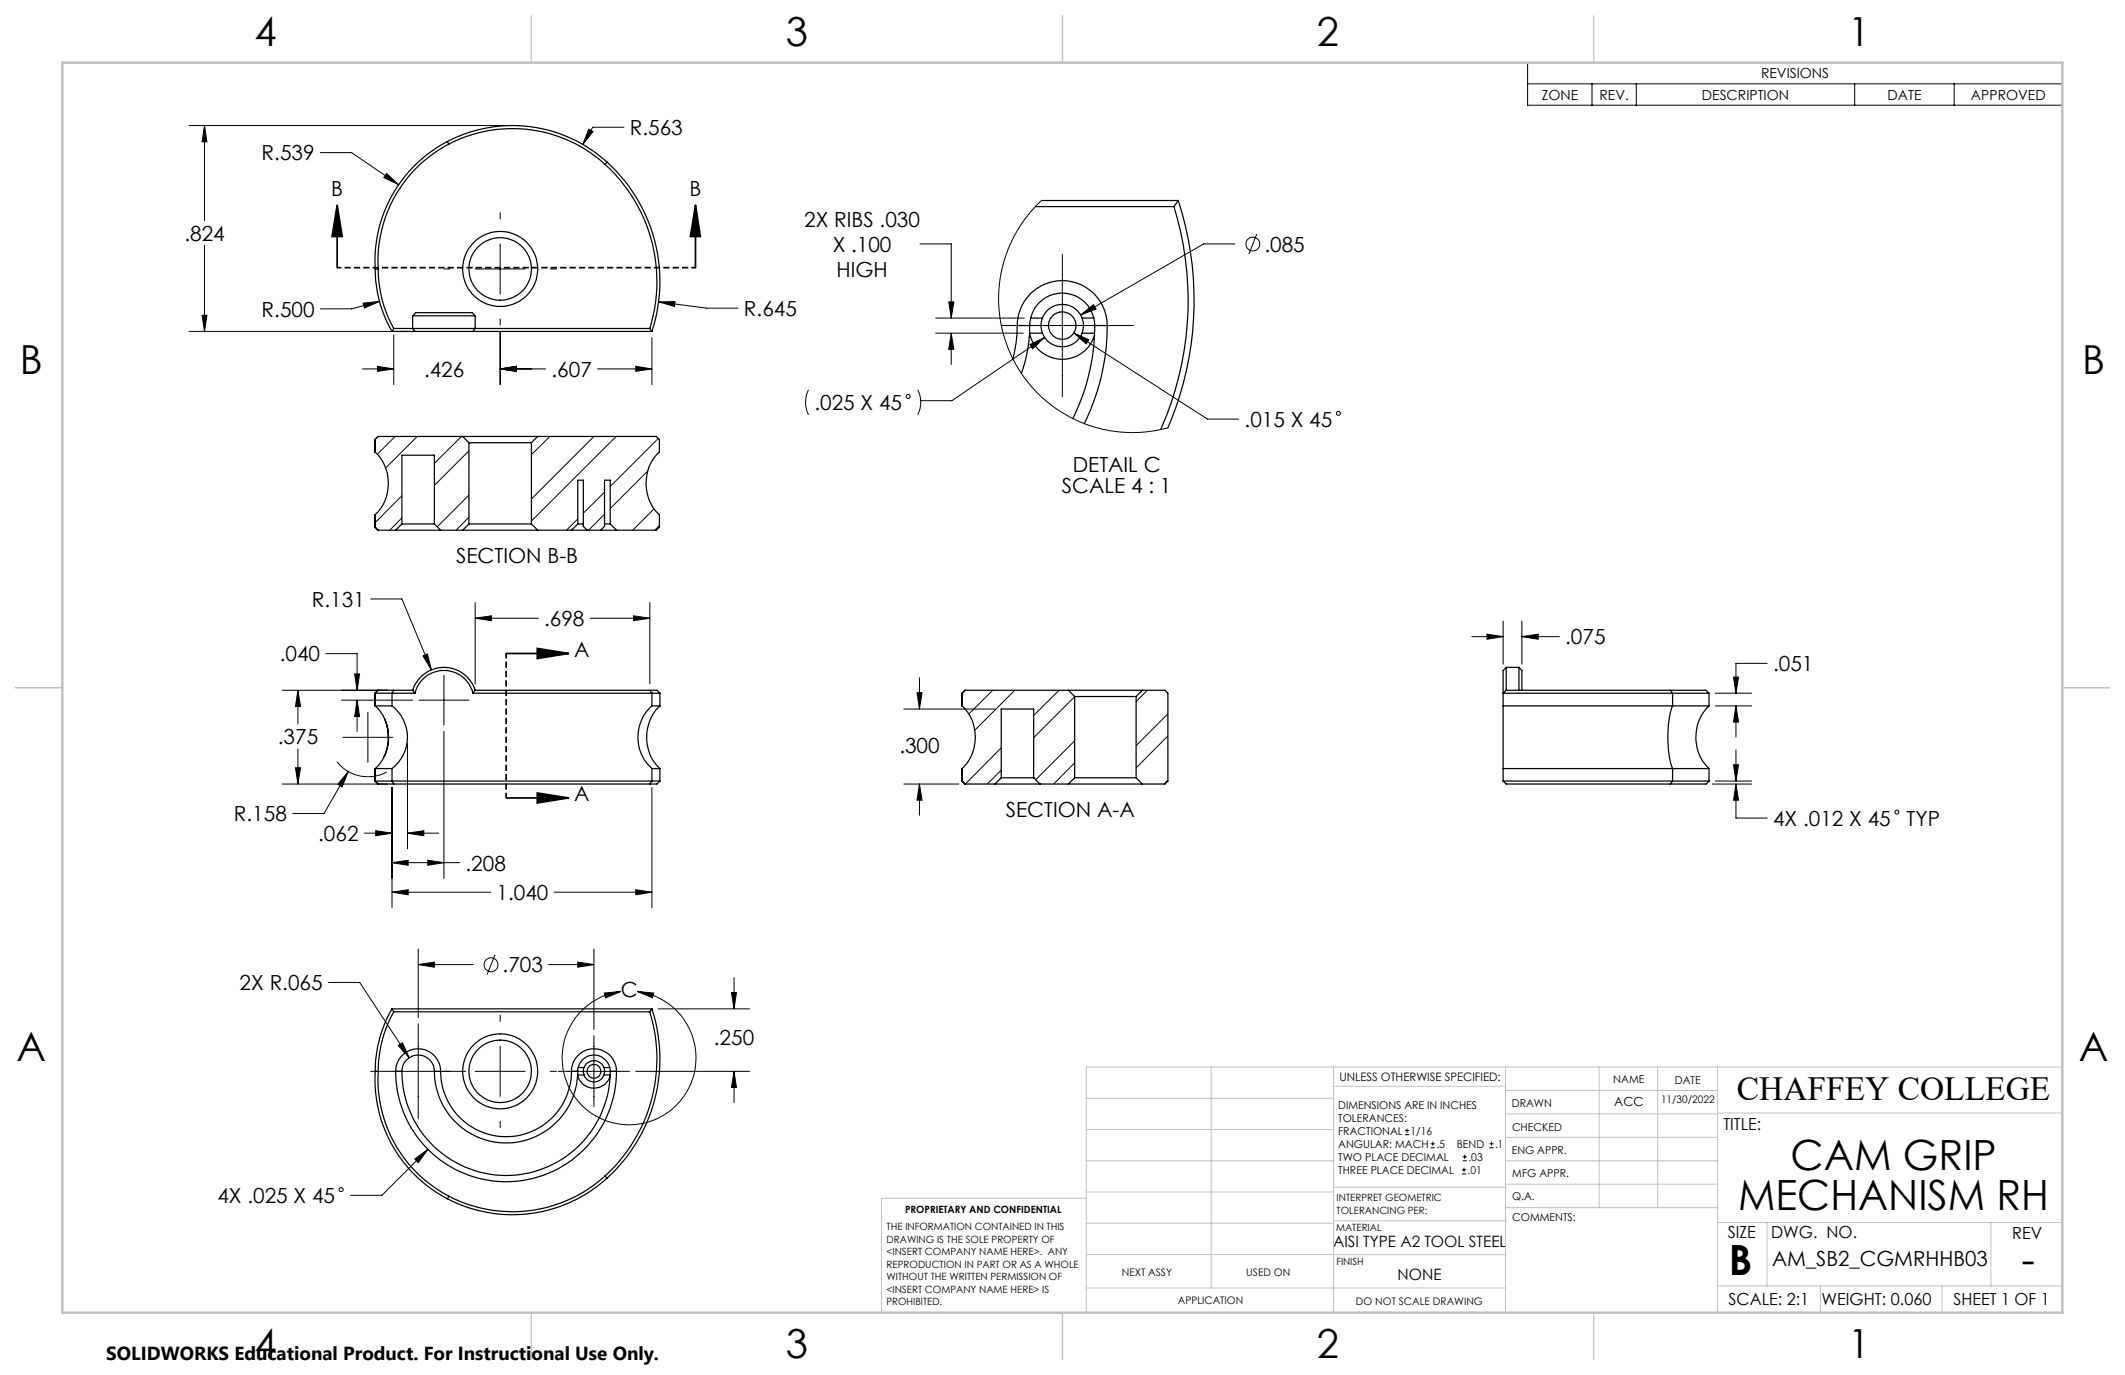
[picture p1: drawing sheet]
<svg xmlns="http://www.w3.org/2000/svg" width="432mm" height="279mm" viewBox="0 0 432 279" stroke-linecap="round" stroke-linejoin="round" font-family="sans-serif">
<g fill="none" stroke="#000" stroke-width=".25">
<path d="M90.9 28.8a28.6 28.6 0 0 1 32.5 4.1M90.9 28.8a27.4 27.4 0 0 0-14.7 25.8M90.9 28.8l.3 .5M91.2 29.3a28 28 0 0 1 31.7 4.1M91.2 29.3a26.7 26.7 0 0 0-14.3 25.3M122.9 33.4a32.2 32.2 0 0 1 9.1 33.3M123.4 32.9a32.7 32.7 0 0 1 9.1 34.4M123.4 32.9l-.5 .5M76.2 54.6a25.8 25.8 0 0 0 3.5 12.7M76.2 54.6h.7M76.9 54.6a24.3 24.3 0 0 0 3.1 12.1M210.4 42h28.1"/>
<path d="M211.6 40.7h27.8M238.5 42a64.5 64.5 0 0 1-2.7 45.3M239.4 40.7a65.8 65.8 0 0 1-2.1 46.2M239.4 40.7l-.9 1.3M79.7 67.3h4.6M80 66.7h3.9M80 66.7l-.3 .6M83.9 64.2l.6-.7h11.4l.7 .7M83.9 64.2h12.7M83.9 66.7h12.7M83.9 64.2v2.5M83.9 66.7l.4 .6"/>
<path d="M84.3 67.3h11.8M96.1 67.3h36.4M96.6 64.2v2.5M96.6 66.7l-.5 .6M96.6 66.7h35.4M132 66.7l.5 .6M206.7 66.1a9.2 9.2 0 0 1 9.1-9.1 9.2 9.2 0 0 1 9.2 9.1M206.7 66.1a25.3 25.3 0 0 1-.9 6.8M206.7 66.1h2.5M209.2 67.8a6.8 6.8 0 0 0 6.5 5.2 6.8 6.8 0 0 0 6.7-4.8M209.2 67.7h2.6M209.2 66.1a28.3 28.3 0 0 1-1.7 9.8"/>
<path d="M209.2 66.1a6.6 6.6 0 0 1 6.6-6.6 6.6 6.6 0 0 1 6.7 6.6M209.4 64.6h2.4M219.9 64.6h2.4M219.9 67.7h2.5M222.5 66.1a42.7 42.7 0 0 1-4.5 19M222.5 66.1h2.5M225 66.1a44.3 44.3 0 0 1-4.7 20M76.2 89.3h.1M76.2 89.3v2.6M76.2 91.9a8.9 8.9 0 0 1 0 12.7M76.8 88.7l-.6 .6M76.8 88.7h17.2"/>
<path d="M94 88.7h15.3M94 88.7l1.3 1.3M95.3 90h12.7M95.3 90v16.5M108 90v16.5M109.3 88.7h24l.7 .6v2.6a8.9 8.9 0 0 0 0 12.7v2.5l-.7 .6h-8M109.3 88.7l-1.3 1.3M76.2 107.1l.6 .6M76.2 104.6v2.5M76.8 107.7h.1M76.8 107.7h3.6M80.4 107.7h9.1"/>
<path d="M81.7 106.5h6.6M81.7 106.5l-1.3 1.2M81.7 106.5v-14h6.6v14M88.3 106.5l1.2 1.2M89.5 107.7h4.5M94 107.7h15.3M95.3 106.5h12.7M95.3 106.5l-1.3 1.2M108 106.5l1.3 1.2M109.3 107.7h6.8M116.1 107.7h3.2M117.4 106.5h1.1"/>
<path d="M117.4 106.5v-8.9h1.1v9.4l.8 .7M117.4 106.5l-1.3 1.2M119.3 107.7h2.8M122.1 107.7h3.2M122.8 106.5h1.2M124 106.5l1.3 1.2M124 106.5v-8.9h-1.2v9.4l-.7 .7M306.1 135.6v4.7M306.1 135.6l-.7 .6v4.7M306.1 135.6h2.5M308.6 135.6v4.7M308.6 135.6l.6 .6v4.1"/>
<path d="M76.2 140.9h.1M76.2 158.7l.7 .6M76.2 140.9v2.5M76.2 156.2v2.5M76.2 158.7h.1M76.2 158.7h3.5M76.2 156.2h3.5M76.2 140.9h3.5M76.2 143.4h3.5M76.2 143.4a8.8 8.8 0 0 1 0 12.8M76.9 140.3h3.1M76.9 159.3h3.1"/>
<path d="M76.9 140.3l-.7 .6M78.1 146a9.6 9.6 0 0 1 0 7.7M79.7 143.4a8 8 0 0 1 0 12.8M79.7 158.7h52.8M79.7 140.9v2.5M79.7 156.2v2.5M79.7 140.9h4.6M79.7 158.7l.3 .6M80 140.3l-.3 .6M80 159.3h52M80 140.3h3.9M83.9 140.3a6.7 6.7 0 0 1 6.3-4.7 6.7 6.7 0 0 1 6.4 4.7"/>
<path d="M83.9 140.3l.4 .6M84.3 140.9a6.1 6.1 0 0 1 5.9-4.7 6.1 6.1 0 0 1 5.9 4.7M96.1 140.9h36.4M96.6 140.3h35.4M96.6 140.3l-.5 .6M132 140.3h1.5l.6 .6M132 140.3l.5 .6M132.5 156.2h1.6M132.5 143.4a8.5 8.5 0 0 0 0 12.8M132.5 143.4h1.6M132.5 158.7h1.6M132.5 140.9h1.6"/>
<path d="M132.5 140.9v2.5M132.5 156.2v2.5M132.5 158.7l-.5 .6M134.1 140.9v2.5a8.9 8.9 0 0 0 0 12.8v2.5M134.1 158.7l-.6 .6h-1.5M195.5 140.9v2.5M195.5 158.7l.6 .6M195.5 143.4a8.9 8.9 0 0 1 0 12.8M195.5 156.2v2.5M196.1 159.3h.1M196.1 159.3h6.1M202.2 159.3h9.1"/>
<path d="M203.4 158h6.6M203.4 158l-1.2 1.3M203.4 158v-13.9h6.6v13.9M210 158l1.3 1.3M211.3 159.3h5.8M217.1 140.3h15M217.1 159.3h15M217.1 140.3h-21l-.6 .6M217.1 140.3l1.3 1.2M218.4 141.5h12.5M218.4 158h12.5M218.4 141.5v16.5"/>
<path d="M218.4 158l-1.3 1.3M230.9 158l1.2 1.3M230.9 141.5v16.5M232.1 140.3h4.6l.6 .6v17.8l-.6 .6h-4.6M232.1 140.3l-1.2 1.2M305.4 156.2h34.5M305.4 143.4v12.8M305.4 143.4h34.5M305.4 158.7h34.5M305.4 140.9h34.5M305.4 158.7l.7 .6h33.3M305.4 140.9v2.5"/>
<path d="M305.4 156.2v2.5M306.1 140.3h33.3M306.1 140.3l-.7 .6M339.4 140.3h7.3l.6 .6M339.4 140.3l.5 .6M339.9 143.4a21.8 21.8 0 0 0 0 12.8M339.9 158.7h7.4M339.9 156.2h7.4M339.9 140.9h7.4M339.9 143.4h7.4M339.9 140.9v2.5M339.9 156.2v2.5"/>
<path d="M339.9 158.7l-.5 .6M347.3 143.4a8.9 8.9 0 0 0 0 12.8M347.3 158.7l-.6 .6h-7.3M347.3 140.9v2.5M347.3 156.2v2.5M76.2 217.7a27.4 27.4 0 0 0 14.7 25.9M76.2 217.7h.7M76.9 217.7a26.8 26.8 0 0 0 14.3 25.4M79.7 205a24.9 24.9 0 0 0-3.5 12.7M79.7 205l.3 .6M79.7 205h52.8M80 205.6a24.3 24.3 0 0 0-3.1 12.1"/>
<path d="M80 205.6h52M80.4 217.7a4.6 4.6 0 0 1 4.6-4.6 4.6 4.6 0 0 1 4.5 4.6M80.4 217.7a22.4 22.4 0 0 0 22.4 22.4 22.4 22.4 0 0 0 22.5-22.4M80.4 217.7h1.3M81.7 217.7a21.2 21.2 0 0 0 21.1 21.2 21.2 21.2 0 0 0 21.2-21.2M81.7 217.7a3.3 3.3 0 0 1 3.3-3.3 3.3 3.3 0 0 1 3.3 3.3M88.3 217.7a14.6 14.6 0 0 0 14.5 14.5 14.6 14.6 0 0 0 14.6-14.5M88.3 217.7h1.2M89.5 217.7a13.3 13.3 0 0 0 13.3 13.3 13.3 13.3 0 0 0 13.3-13.3M116.1 217.7a4.6 4.6 0 0 1 4.6-4.6 4.6 4.6 0 0 1 4.6 4.6M116.1 217.7h1.3M117.4 218.5a3.4 3.4 0 0 0 3.2 2.6 3.4 3.4 0 0 0 3.4-2.4"/>
<path d="M117.4 218.4h1.3M117.4 217.7a3.3 3.3 0 0 1 3.3-3.3 3.3 3.3 0 0 1 3.3 3.3M117.5 216.9h1.2M122.7 216.9h1.2M122.7 218.4h1.3M124 217.7h1.3M132 205.6a32.1 32.1 0 0 1-9.1 33.4M132.5 205a32.7 32.7 0 0 1-9.1 34.4M132.5 205l-.5 .6M122.9 239a28 28 0 0 1-31.7 4.1M122.9 239l.5 .4M123.4 239.4a28.6 28.6 0 0 1-32.5 4.2"/>
<path d="M91.2 243.1l-.3 .5"/>
<circle cx="101.6" cy="54.7" r="6.3"/>
<circle cx="101.6" cy="54.6" r="7.6"/>
<circle cx="215.8" cy="66.2" r="4.3"/>
<circle cx="215.9" cy="66.2" r="2.78"/>
<circle cx="101.6" cy="217.7" r="6.3"/>
<circle cx="101.6" cy="217.7" r="7.6"/>
<circle cx="120.7" cy="217.7" r="2.15"/>
<circle cx="120.7" cy="217.7" r="1.4"/>
</g>
<g fill="none" stroke="#000" stroke-width=".2">
<path d="M310.4 12.7h108.7v8.7h-108.7zM310.4 17h108.7M323.5 17v4.4M332.5 17v4.4M376.9 17v4.4M397.1 17v4.4M38.4 25.5h64.5M41.6 25.5l.5 3.3h-1zM41.6 25.5v19.3M65.1 31h6.3l9.6 6.5M78.6 35.2l2.4 2.3-3-1.4zM119.6 26.2l.9 .5-2.1 2.7z"/>
<path d="M126.8 25.9h-6.4l-2 3.5M41.6 49.8v17.5M90.2 54.6h1.3M96.6 54.6h10.1M101.6 43.2v1.3M101.6 49.6v10.1M111.8 54.6h1.3M186.9 49.6h6.4v15M211.6 40.7l-1.8 1.9-1.6 1.9-2.2 3.5-.8 1.7-1.1 3-.9 4.3-.3 4.5 .5 4.4 .7 2.8 .9 2.4 1.4 2.9 2.4 3.6 3.1 3.3 3.3 2.6 2.4 1.3 1.9 1 2.2 .8 2.4 .6 4.1 .6 2.3 .1 2.7-.2 4.1-.8M215.9 51.7v28.9M250.9 49.6h-6.3l-25 14.4M255.4 47.6l-1.6 4"/>
<path d="M38.4 67.3h44.6M41.1 64.1h1l-.5 3.2zM73.7 75h6.3M73.8 61.6l3.3-.4-3.1 1.4zM76.7 74.4l3.3 .6-3.3 .5zM77.1 61.2l-5.7 1.6h-6.3M80 68v10.1M101.6 75l3.4-.6v1.1zM101.6 64.8v1.3M101.6 67.3v10.8M101.6 75h9.3M121.4 75h11.1"/>
<path d="M129.2 74.4l3.3 .6-3.3 .5zM132.5 68.6v9.5M133.8 61.3h3.4l-.1 1zM133.8 61.3l9.8 1.3h6.4M164.3 79.2a5.7 5.7 0 0 0 0 5.1M186.5 79.2a5.7 5.7 0 0 1 0 5.1M190.1 67.7h17.8M190.1 64.6h18M192.8 61.3h1l-.5 3.3zM193.3 67.7l.5 3.3h-1zM193.3 67.7v6.3M203.5 66.1h26.8"/>
<path d="M209.3 70l3-1.4-2.5 2.3zM212.3 68.6l-18.9 12.8h-6.3M218.2 67.7l3.1 1.3-.6 .9zM218.2 67.7l27.2 17.5h6.3M219.6 64l2.6-2.1 .5 .9zM80.3 88.7l-3.6 3.6M84.8 88.7l-6.4 6.4M93.8 88.7l-5.5 5.5M95.3 91.6l-7 7M111.7 88.7l-3.7 3.7M120.7 88.7l-12.7 12.7M125.2 88.7l-17.2 17.2"/>
<path d="M131.7 95.7l-7.7 7.6M133.8 89.1l-9.8 9.7M81.7 100.8l-5.5 5.4M81.7 105.2l-2.5 2.5M95.3 100.6l-6.4 6.4M95.3 105.1l-2.6 2.6M117.4 105.4l-2.3 2.3M122.8 100l-4.3 4.3M122.8 104.5l-3.2 3.2M132.9 103.4l-4.3 4.3M134 106.8l-.9 .9M66.2 132.8h6.4v7.5"/>
<path d="M72.1 136.9h1l-.5 3.4zM75.3 121.7h6.4l6 14.4M85.9 133.3l1-.4 .8 3.2zM90.2 137.2v10.2M96.6 125.6l3.3-.5v1zM96.6 122.4v16.6M96.6 125.6h12.8M119.9 125.6h12.1M128.7 125.1l3.3 .5-3.3 .5zM132 122.4v16.6M186.8 137.7v6.4M299.1 129.4h6.3"/>
<path d="M302.2 128.9l3.2 .5-3.2 .5zM305.4 126.2v8.8M309.2 129.4l3.4-.5v1zM309.2 126.2v8.8M309.2 129.4h7.7M352.2 137.6h1.1l-.6 3.3zM359.1 134.8h-6.4v6.1M57.4 159.3h21.3M57.4 140.3h21.3M60 156h1.1l-.6 3.3zM60.5 140.3l.6 3.2h-1.1zM60.5 140.3v6.8"/>
<path d="M60.5 152.2v7.1M68.5 154.8a8.1 8.1 0 0 0 10.1 2.1M69.4 142.3h14.5M69.7 149.8h10.1M70.8 156.8l-1.3 3.1-.8-.6zM70.8 156.8l-5 8.5h-6.3M72.6 142.3l.5 3.3h-1zM72.6 142.3v6.3M74.8 144.7v10.2M79.7 160v24.5M82.8 151.1v21.4M85.1 142.3h10.2"/>
<path d="M90.2 148.6v29.9M132.5 160v24.5M183.7 159.3h11.1M183.7 144.1h18.5M186.3 140.8h1.1l-.6 3.3zM186.8 159.3l.6 3.3h-1.1zM186.8 159.3v6.4M201.7 140.3l-4.9 4.8M203.4 152l-7.3 7.3M203.4 156.5l-2.8 2.8M206.2 140.3l-8.2 8.1M215.2 140.3l-5.2 5.1"/>
<path d="M218.4 150.5l-7.9 7.9M218.4 141.6l-8.4 8.3M218.4 155l-4.3 4.3M233.2 140.3l-2.3 2.3M237.3 145.1l-6.4 6.4M237.3 158.5l-.8 .8M237.3 149.5l-6.4 6.5M347.9 159.3h8M348.5 140.9h7.4M348.5 143.4h7.4M348.5 158.7h7.4M352.2 155.4h1.1l-.6 3.3z"/>
<path d="M352.7 143.4l.6 3.3h-1.1zM352.7 159.3l.6 3.3h-1.1zM352.7 143.4v6.4M352.7 152.4v6.3M352.7 159.3v6.9h6.4M74 169.3h5.7M76.3 168.8l3.4 .5-3.4 .5zM79.7 175.3l3.2-.5v1zM79.7 175.3h13.7M82.8 169.3l3.3-.5v1zM82.8 169.3h6.3M86.9 174.8l3.3 .5-3.3 .5z"/>
<path d="M66.7 199.6h6.4l10 15.3M79.7 181.3l3.2-.5v1zM79.7 181.3h20M85 196l3.3-.5v1zM85 192.8v14M85 196h11.1M100.6 194l-1.6 4M111.5 196h9.2M112.6 181.3h19.9M117.4 195.5l3.3 .5-3.3 .5zM120.7 192.8v16.4M129.2 180.8l3.3 .5-3.3 .5z"/>
<path d="M149.2 198.6v6.4M75.3 217.7h19.3M80.9 212.4l.9-.5 1.3 3zM85 208v19.3M96.6 217.7h10.1M101.6 206.3v1.2M101.6 212.6v10.2M111.8 217.7h1.3M113.5 217.7h14.4M120.7 210.5v14.4M122.8 201.8l3.4-.3-3.2 1.3zM126.2 201.5a13.6 13.6 0 0 0-9.9 20.7 13.6 13.6 0 0 0 23 0 13.6 13.6 0 0 0-9.8-20.7"/>
<path d="M129.2 217.7h23.1M129.5 201.5l3.3 .3-.2 .9zM133.7 205h18.6M148.6 201.7h1l-.4 3.3zM149.2 217.7l.4 3.3h-1zM149.2 217.7v6.3M84.3 235.5l2.7-2-2 2.8zM87 233.5l-9.4 9.4h-6.3M101.6 227.9v1.2M285.5 230.6h.8M285.5 229.7h.8M285.9 229.3v.9"/>
<path d="M290.7 233.2h.8M290.7 232.4h.8M291.1 232v.8M297.1 238.5h.8M297.1 237.7h.8M297.2 235.9h.9M297.2 235.1h.9M297.5 237.3v.8M297.6 234.6v.9M302.6 233.2h.9M302.6 232.4h.9M303.1 232v.8"/>
<circle cx="254.6" cy="49.6" r="1.4"/>
<circle cx="184.6" cy="80.5" r=".41"/>
<circle cx="272" cy="84" r=".41"/>
<circle cx="385.5" cy="165" r=".41"/>
<circle cx="99.8" cy="196" r="1.4"/>
<circle cx="69.3" cy="241.7" r=".41"/>
</g>
<path d="M68.5 41.7l1 6.3h-2zM68.5 41.7v12.7M141.3 41.7v12.7M141.3 41.7l1 6.3h-2zM102.8 132.8h12.7M109.2 131.8l6.3 1-6.3 1zM102.8 162.1h12.7M109.2 161.1l6.3 1-6.3 1.1z" fill="none" stroke="#000" stroke-width=".35"/>
<path d="M102.8 132.8v29.3" fill="none" stroke="#000" stroke-width=".35" stroke-dasharray="1.3 .6" stroke-dashoffset=".2" stroke-linecap="butt"/>
<path d="M141.3 54.4h-72.8" fill="none" stroke="#000" stroke-width=".35" stroke-dasharray="1.3 .6" stroke-dashoffset=".4" stroke-linecap="butt"/>
<g fill="none" stroke="#c0c0c0" stroke-width=".2">
<path d="M246.1 216.8v44.9M271 216.8v49.9M305.9 216.8v49.9M324.9 216.8v28.6M336.8 216.8v28.6M349 216.8v49.9M419.1 216.8h-198.4v49.9M220.7 235.9h50.3M220.7 229.5h50.3M220.7 223.2h50.3M271 220.7h34.9M305.9 231.1h43.1"/>
<path d="M305.9 226.3h43.1M305.9 221.6h43.1M305.9 235.9h43.1M349 226.2h70.1M220.7 248.6h50.3M220.7 242.2h50.3M220.7 254.9h50.3M220.7 243.5h-41.6v23.2M271 255h34.9M271 248.1h35M271 241.2h35M305.9 240.6h43.1"/>
<path d="M306 245.4h43M349 248.4h70.1M359.1 248.4v12.9M404.6 248.4v12.9M220.7 261.7h85.2M349 261.3h70.1M369.9 261.3v5.4M394.6 261.3v5.4"/>
</g>
<path d="M108 3.2v9.5M215.9 3.2v9.5M323.8 3.2v9.5M3.1 139.7h9.6M419.1 139.7h9.5M108 266.7v9.6M215.9 266.7v9.6M323.8 266.7v9.6" fill="none" stroke="#c0c0c0" stroke-width=".25"/>
<path d="M12.7 12.7h406.4v254h-406.4z" fill="none" stroke="#c0c0c0" stroke-width=".5"/>
<g fill="#000">
<path d="M109.2 131.8l6.3 1-6.3 1zM109.2 161.1l6.3 1-6.3 1.1zM141.3 41.7l1 6.3h-2zM68.5 41.7l1 6.3h-2z"/>
<path d="M79.7 181.3l3.2-.5v1zM129.2 180.8l3.3 .5-3.3 .5zM60 156h1.1l-.6 3.3zM60.5 140.3l.6 3.2h-1.1zM70.8 156.8l-2.1 2.5 .8 .6zM128.7 125.1l3.3 .5-3.3 .5zM96.6 125.6l3.3-.5v1zM85.9 133.3l1.8 2.8-.8-3.2zM72.1 136.9h1l-.5 3.4zM72.6 142.3l.5 3.3h-1zM79.7 175.3l3.2-.5v1zM86.9 174.8l3.3 .5-3.3 .5zM76.3 168.8l3.4 .5-3.4 .5zM82.8 169.3l3.3-.5v1zM352.2 137.6h1.1l-.6 3.3zM352.7 143.4l.6 3.3h-1.1zM352.2 155.4h1.1l-.6 3.3zM352.7 159.3l.6 3.3h-1.1zM302.2 128.9l3.2 .5-3.2 .5zM309.2 129.4l3.4-.5v1zM133.8 61.3l3.3 1 .1-1zM119.6 26.2l-1.2 3.2 2.1-2.7zM73.8 61.6l.2 1 3.1-1.4zM78.6 35.2l-.6 .9 3 1.4zM129.2 74.4l3.3 .6-3.3 .5zM101.6 75l3.4-.6v1.1zM101.6 75l3.4-.6v1.1zM76.7 74.4l3.3 .6-3.3 .5zM41.1 64.1h1l-.5 3.2zM41.6 25.5l.5 3.3h-1zM85 196l3.3-.5v1zM117.4 195.5l3.3 .5-3.3 .5zM80.9 212.4l2.2 2.5-1.3-3zM84.3 235.5l.7 .8 2-2.8zM148.6 201.7h1l-.4 3.3zM149.2 217.7l.4 3.3h-1zM122.8 201.8l3.4-.3-3.2 1.3zM129.5 201.5l3.3 .3-.2 .9zM186.3 140.8h1.1l-.6 3.3zM186.8 159.3l.6 3.3h-1.1zM193.3 67.7l.5 3.3h-1zM192.8 61.3h1l-.5 3.3zM219.6 64l3.1-1.2-.5-.9zM209.3 70l.5 .9 2.5-2.3zM218.2 67.7l2.5 2.2 .6-.9z"/>
</g>
<g font-size="8.5">
<text x="363.9" y="237.7">CAM GRIP</text>
<text x="353.2" y="245.8">MECHANISM RH</text>
<text x="351.3" y="259">B</text>
<text x="410.8" y="258.9">-</text>
</g>
<g font-size="8.1">
<text x="51.7" y="9.3">4</text>
<text x="159.7" y="9.3">3</text>
<text x="267.6" y="9.3">2</text>
<text x="375.6" y="9.3">1</text>
<text x="4" y="76">B</text>
<text x="423.1" y="76">B</text>
<text x="3.3" y="215.7">A</text>
<text x="422.4" y="215.7">A</text>
<text x="51.7" y="276">4</text>
<text x="159.7" y="276">3</text>
<text x="267.6" y="276">2</text>
<text x="375.6" y="276">1</text>
</g>
<text font-size="6.9" x="352.9" y="223.6">CHAFFEY COLLEGE</text>
<g font-size="4.2">
<text x="128" y="27.4">R.563</text>
<text x="53.2" y="32.6">R.539</text>
<text x="67.3" y="39.8">B</text>
<text x="140.1" y="39.8">B</text>
<text x="163.4" y="46.1">2X RIBS .030</text>
<text x="37.5" y="48.9">.824</text>
<text x="169.2" y="51.1">X .100</text>
<text x="256.9" y="51.1">.085</text>
<text x="170" y="56.2">HIGH</text>
<text x="53.2" y="64.3">R.500</text>
<text x="151.2" y="64.2">R.645</text>
<text x="86.2" y="76.5">.426</text>
<text x="112.1" y="76.5">.607</text>
<text x="165.5" y="83.3">.025 X 45</text>
<text x="252.9" y="86.7">.015 X 45</text>
<text x="215.8" y="100.2">SCALE 4 : 1</text>
<text x="218" y="96">DETAIL C</text>
<text x="92.7" y="114.5">SECTION B-B</text>
<text x="63.4" y="123.3">R.131</text>
<text x="110.6" y="127.2">.698</text>
<text x="318" y="131">.075</text>
<text x="56.9" y="134.4">.040</text>
<text x="116.7" y="133.4">A</text>
<text x="360.3" y="136.4">.051</text>
<text x="56.5" y="151.2">.375</text>
<text x="182.7" y="153.1">.300</text>
<text x="47.5" y="166.9">R.158</text>
<text x="116.7" y="162.8">A</text>
<text x="204.4" y="166">SECTION A-A</text>
<text x="360.3" y="167.8">4X .012 X 45</text>
<text x="387.4" y="167.8">TYP</text>
<text x="64.7" y="170.9">.062</text>
<text x="94.6" y="176.9">.208</text>
<text x="100.9" y="182.9">1.040</text>
<text x="102.1" y="197.6">.703</text>
<text x="48.7" y="201.2">2X R.065</text>
<text x="126.2" y="202.6">C</text>
<text x="145.1" y="212.4">.250</text>
<text x="44.2" y="244.5">4X .025 X 45</text>
<text x="360.1" y="257.2">AM_SB2_CGMRHHB03</text>
</g>
<text font-size="3.8" x="21.6" y="276.3">SOLIDWORKS Educational Product. For Instructional Use Only.</text>
<g font-size="3.4">
<text x="350.2" y="229.5">TITLE:</text>
<text x="351.1" y="251.6">SIZE</text>
<text x="359.9" y="251.6">DWG. NO.</text>
<text x="408.9" y="251.7">REV</text>
<text x="351.2" y="265.2">SCALE: 2:1</text>
<text x="370.1" y="265.3">WEIGHT: 0.060</text>
<text x="396.9" y="265.2">SHEET 1 OF 1</text>
</g>
<g font-size="3.2">
<text x="270.9" y="253.3">AISI TYPE A2 TOOL STEEL</text>
<text x="284" y="260.1">NONE</text>
</g>
<g font-size="2.8">
<text x="357.8" y="15.9">REVISIONS</text>
<text x="313.3" y="20.3">ZONE</text>
<text x="325" y="20.3">REV.</text>
<text x="345.8" y="20.3">DESCRIPTION</text>
<text x="383.5" y="20.3">DATE</text>
<text x="400.5" y="20.3">APPROVED</text>
</g>
<text font-size="2.5" x="328" y="224.8">ACC</text>
<text font-size="2.4" x="272.2" y="219.7">UNLESS OTHERWISE SPECIFIED:</text>
<g font-size="2.2">
<text x="327.8" y="220.1">NAME</text>
<text x="340.3" y="220.2">DATE</text>
<text x="271.9" y="225.3">DIMENSIONS ARE IN INCHES</text>
<text x="271.9" y="227.9">TOLERANCES:</text>
<text x="307.2" y="224.9">DRAWN</text>
<text x="271.9" y="230.6">FRACTIONAL</text>
<text x="271.9" y="233.2">ANGULAR: MACH</text>
<text x="286.6" y="230.6">1/16</text>
<text x="291.9" y="233.2">.5</text>
<text x="296" y="233.2">BEND</text>
<text x="303.8" y="233.2">.1</text>
<text x="307.3" y="229.8">CHECKED</text>
<text x="271.9" y="238.5">THREE PLACE DECIMAL</text>
<text x="271.9" y="235.9">TWO PLACE DECIMAL</text>
<text x="298.2" y="238.5">.01</text>
<text x="298.4" y="235.9">.03</text>
<text x="307.2" y="234.5">ENG APPR.</text>
<text x="307.3" y="239.2">MFG APPR.</text>
<text x="307.3" y="243.9">Q.A.</text>
<text x="307.3" y="248.1">COMMENTS:</text>
</g>
<g font-size="2.1">
<text x="337.5" y="224.2">11/30/2022</text>
<text x="227.9" y="259.2">NEXT ASSY</text>
<text x="253.3" y="259.2">USED ON</text>
<text x="239.3" y="265">APPLICATION</text>
<text x="275.5" y="265.1">DO NOT SCALE DRAWING</text>
</g>
<g font-size="2">
<text x="271.6" y="244.1">INTERPRET GEOMETRIC</text>
<text x="180.2" y="250">THE INFORMATION CONTAINED IN THIS</text>
<text x="183.9" y="246.4">PROPRIETARY AND CONFIDENTIAL</text>
<text x="271.5" y="250.2">MATERIAL</text>
<text x="271.6" y="246.6">TOLERANCING PER:</text>
<text x="180.2" y="252.5">DRAWING IS THE SOLE PROPERTY OF</text>
<text x="180.2" y="255.1">&lt;INSERT COMPANY NAME HERE&gt;. ANY</text>
<text x="180.2" y="257.6">REPRODUCTION IN PART OR AS A WHOLE</text>
<text x="271.5" y="257">FINISH</text>
<text x="180.2" y="260.1">WITHOUT THE WRITTEN PERMISSION OF</text>
<text x="180.2" y="262.6">&lt;INSERT COMPANY NAME HERE&gt; IS</text>
<text x="180.2" y="265.2">PROHIBITED.</text>
</g>
</svg>
